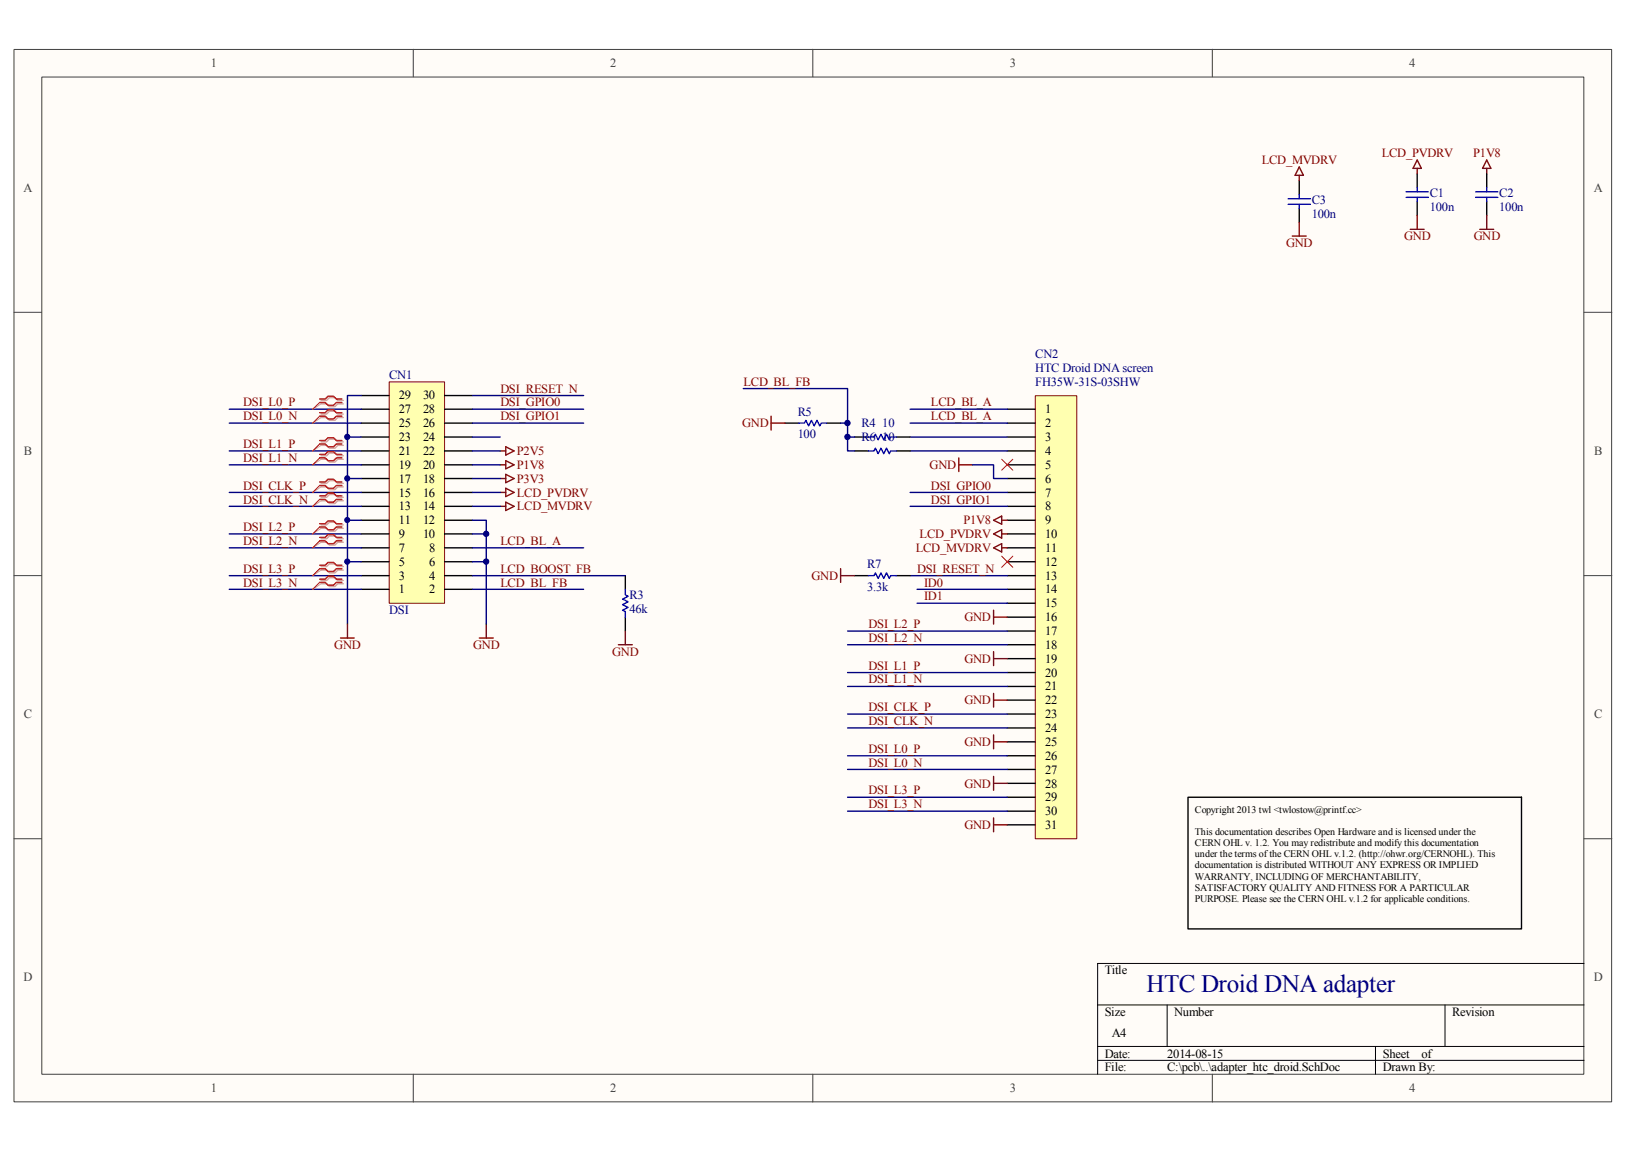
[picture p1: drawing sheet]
<svg xmlns="http://www.w3.org/2000/svg" width="297mm" height="210mm" viewBox="0 0 297 210" stroke-linecap="round" stroke-linejoin="round" font-family="sans-serif">
<path d="M2.6 9.1h291.8v192.1h-291.8z" fill="#fffcf8"/>
<path d="M2.6 9h291.8v192.2h-291.8z" fill="none" stroke="#404040" stroke-width=".18"/>
<path d="M7.7 14.1h281.6v182.1h-281.6z" fill="#fffcf8"/>
<g fill="none" stroke="#404040" stroke-width=".18">
<path d="M7.6 14.1h281.7v182.1h-281.7zM75.5 9v5M148.5 9v5M221.4 9v5M2.6 57h5M289.3 57h5.1M2.6 105.1h5M289.3 105.1h5.1M2.6 153.2h5M289.3 153.2h5.1M75.5 196.2v5.1M148.5 196.2v5.1"/>
<path d="M221.4 196.2v5.1"/>
</g>
<path d="M289.3 175.9h-88.8v20.3M200.5 183.5h88.8M200.5 191.1h88.8M200.5 193.6h88.8M213.2 183.5v7.6M251.2 191.1v5.1M263.9 183.5v7.6" fill="none" stroke="#000" stroke-width=".18"/>
<path d="M71.1 69.8h10.1v40.4h-10.1z" fill="#ffffb0"/>
<path d="M71.1 69.7h10.1v40.5h-10.1z" fill="none" stroke="#800000" stroke-width=".18"/>
<g fill="none" stroke="#000" stroke-width=".25">
<path d="M258.9 31.8v2.5M258.9 36.8v2.5M271.6 31.8v2.5M271.6 36.8v2.5M66 79.8h5M66 77.3h5M66 74.7h5M66 72.2h5M81.2 79.8h5.1M81.2 77.3h5.1M81.2 74.7h5.1M81.2 72.2h5.1"/>
<path d="M66 97.5h5M66 95h5M66 92.5h5M66 89.9h5M66 87.4h5M66 84.9h5M66 82.3h5M81.2 97.5h5.1M81.2 95h5.1M81.2 92.5h5.1M81.2 89.9h5.1M81.2 87.4h5.1"/>
<path d="M81.2 84.9h5.1M81.2 82.3h5.1M66 107.6h5M66 105.1h5M66 102.6h5M66 100h5M81.2 107.6h5.1M81.2 105.1h5.1M81.2 102.6h5.1M81.2 100h5.1M114.2 105.1v2.5M114.2 112.7v2.5"/>
<path d="M217 145.6h60.9v24h-60.9z"/>
</g>
<g fill="none" stroke="#000080" stroke-width=".25">
<path d="M41.9 74.7h24.1M41.9 77.3h24.1M63.5 79.8h2.5M66 72.2h-2.5v41.8M86.3 74.7h20.3M86.3 77.3h20.3M86.3 72.2h20.3M86.3 79.8h5.1M41.9 82.3h24.1M41.9 84.9h24.1M41.9 97.5h24.1M41.9 89.9h24.1"/>
<path d="M41.9 92.5h24.1M63.5 87.4h2.5M63.5 95h2.5M86.3 95h2.5v19M86.3 82.3h5.1M86.3 84.9h5.1M86.3 97.5h2.5M86.3 89.9h5.1M86.3 92.5h5.1M86.3 87.4h5.1M41.9 100h24.1M41.9 105.1h24.1"/>
<path d="M41.9 107.6h24.1M63.5 102.6h2.5M86.3 100h20.3M86.3 105.1h27.9M86.3 107.6h20.3M86.3 102.6h2.5"/>
</g>
<g fill="none" stroke="#800000" stroke-width=".25">
<path d="M258.9 30.7v1.1M258.9 39.3v2.6M258.9 29.2l.7 1.5h-1.5zM271.6 29.2l.7 1.5h-1.5zM271.6 30.7v1.1M271.6 39.3v2.6M257.6 41.9h2.5M270.3 41.9h2.5M91.4 82.3h1M91.4 84.9h1M91.4 87.4h1M91.4 89.9h1"/>
<path d="M91.4 92.5h1M92.4 81.6l1.5 .7-1.5 .8zM92.4 84.1l1.5 .8-1.5 .7zM92.4 86.6l1.5 .8-1.5 .7zM92.4 89.2l1.5 .7-1.5 .8zM92.4 91.7l1.5 .8-1.5 .7zM62.2 116.5h2.5M63.5 114v2.5M87.6 116.5h2.5M88.8 114v2.5M113 117.7h2.5M114.2 115.2v2.5"/>
</g>
<path d="M256.8 35h4.1M256.8 36h4.1M258.9 34.3v.7M258.9 36v.8M269.5 35h4.1M269.5 36h4.1M271.6 34.3v.7M271.6 36v.8M114.2 107.6v1l.5 .3-1 .5 1 .5-1 .5 1 .5-1 .5 .5 .3v1" fill="none" stroke="#00f" stroke-width=".25"/>
<g fill="none" stroke="#d0a19e" stroke-width=".25">
<path d="M58.6 73.1h1.1l.5-.5h1l.5 .5h1M58.6 73.8h1.1l.5 .5h1l.5-.5h1M58.6 75.6h1.1l.5-.5h1l.5 .5h1M58.6 76.3h1.1l.5 .5h1l.5-.5h1M58.6 80.7h1.1l.5-.5h1l.5 .5h1M58.6 81.3h1.1l.5 .5h1l.5-.5h1M58.6 83.2h1.1l.5-.5h1l.5 .5h1M58.6 83.9h1.1l.5 .5h1l.5-.5h1M58.6 88.3h1.1l.5-.5h1l.5 .5h1M58.6 88.9h1.1l.5 .5h1l.5-.5h1M58.6 90.8h1.1l.5-.5h1l.5 .5h1M58.6 91.4h1.1l.5 .6h1l.5-.6h1"/>
<path d="M58.6 95.8h1.1l.5-.4h1l.5 .4h1M58.6 96.5h1.1l.5 .5h1l.5-.5h1M58.6 98.4h1.1l.5-.5h1l.5 .5h1M58.6 99h1.1l.5 .5h1l.5-.5h1M58.6 103.5h1.1l.5-.5h1l.5 .5h1M58.6 104.1h1.1l.5 .5h1l.5-.5h1M58.6 106h1.1l.5-.5h1l.5 .5h1M58.6 106.6h1.1l.5 .5h1l.5-.5h1"/>
</g>
<path d="M58.6 73.8l-1.5 .9M58.6 76.3l-1.5 1M58.6 81.3l-1.5 1M58.6 83.9l-1.5 1M58.6 88.9l-1.5 1M58.6 91.4l-1.5 1.1M58.6 96.5l-1.5 1M58.6 99l-1.5 1M58.6 104.1l-1.5 1M58.6 106.6l-1.5 1" fill="none" stroke="#d0a19e" stroke-width=".18"/>
<g fill="none" stroke="#f00" stroke-width=".25">
<path d="M58.4 72.9h1l.5-.5h1l.5 .5h1.1M58.4 73.5h1l.5 .5h1l.5-.5h1.1M58.4 75.4h1l.5-.5h1l.5 .5h1.1M58.4 76h1l.5 .5h1l.5-.5h1.1M58.4 80.4h1l.5-.5h1l.5 .5h1.1M58.4 81.1h1l.5 .5h1l.5-.5h1.1M58.4 83h1l.5-.5h1l.5 .5h1.1M58.4 83.6h1l.5 .5h1l.5-.5h1.1M58.4 88h1l.5-.5h1l.5 .5h1.1M58.4 88.7h1l.5 .5h1l.5-.5h1.1M58.4 90.6h1l.5-.6h1l.5 .6h1.1M58.4 91.2h1l.5 .5h1l.5-.5h1.1"/>
<path d="M58.4 95.6h1l.5-.5h1l.5 .5h1.1M58.4 96.2h1l.5 .5h1l.5-.5h1.1M58.4 98.1h1l.5-.5h1l.5 .5h1.1M58.4 98.8h1l.5 .5h1l.5-.5h1.1M58.4 103.2h1l.5-.5h1l.5 .5h1.1M58.4 103.8h1l.5 .6h1l.5-.6h1.1M58.4 105.8h1l.5-.6h1l.5 .6h1.1M58.4 106.3h1l.5 .6h1l.5-.6h1.1"/>
</g>
<path d="M58.4 73.5l-1.3 1.2M58.4 76l-1.3 1.3M58.4 81.1l-1.3 1.2M58.4 83.6l-1.3 1.3M58.4 88.7l-1.3 1.2M58.4 91.2l-1.3 1.3M58.4 96.2l-1.3 1.3M58.4 98.8l-1.3 1.2M58.4 103.8l-1.3 1.3M58.4 106.3l-1.3 1.3" fill="none" stroke="#f00" stroke-width=".18"/>
<path d="M189.1 72.3h7.6v80.9h-7.6z" fill="#ffffb0"/>
<path d="M189.1 72.3h7.6v80.9h-7.6z" fill="none" stroke="#800000" stroke-width=".18"/>
<g fill="none" stroke="#000" stroke-width=".25">
<path d="M237.3 33v2.5M237.3 38.1v2.5M143.4 77.3h2.5M151 77.3h2.5M156.1 79.8h2.5M163.7 79.8h2.5M184 74.7h5.1M184 77.3h5.1M184 79.8h5.1M156.1 82.3h2.5M163.7 82.3h2.5M184 82.3h5.1"/>
<path d="M184 84.9h5.1M184 87.4h5.1M184 89.9h5.1M184 92.5h5.1M184 95h5.1M184 97.5h5.1M156.1 105.1h2.5M163.7 105.1h2.5M184 100h5.1M184 102.6h5.1M184 105.1h5.1M184 107.6h5.1"/>
<path d="M184 110.2h5.1M184 112.7h5.1M184 115.2h5.1M184 117.7h5.1M184 120.3h5.1M184 122.8h5.1M184 125.4h5.1M184 127.9h5.1M184 130.4h5.1M184 132.9h5.1M184 135.5h5.1M184 138h5.1"/>
<path d="M184 140.5h5.1M184 143h5.1M184 145.6h5.1M184 148.1h5.1M184 150.6h5.1"/>
</g>
<g fill="none" stroke="#000080" stroke-width=".25">
<path d="M135.8 71h19v6.3h-1.3M154.8 77.3v2.5M156.1 79.8h-1.3v2.5h1.3M166.2 74.7h17.8M166.2 79.8h17.8M166.2 77.3h17.8M166.2 82.3h17.8M166.2 89.9h17.8M166.2 92.5h17.8M177.7 84.9h3.8v2.5h2.5M154.8 115.2h29.2M154.8 117.7h29.2"/>
<path d="M166.2 105.1h17.8M167.5 107.6h16.5M167.5 110.2h16.5M154.8 122.8h29.2M154.8 125.4h29.2M154.8 130.4h29.2M154.8 132.9h29.2M154.8 138h29.2M154.8 140.5h29.2M154.8 145.6h29.2M154.8 148.1h29.2"/>
</g>
<path d="M235.3 36.3h4M235.3 37.3h4M237.3 35.5v.8M237.3 37.3v.8M145.9 77.3h1l.3-.5 .5 1 .5-1 .5 1 .5-1 .5 1 .3-.5h1M158.6 79.8h1l.3-.5 .5 1 .5-1 .5 1 .5-1 .5 1 .3-.5h1M158.6 82.3h1l.3-.5 .5 1.1 .5-1.1 .5 1.1 .5-1.1 .5 1.1 .3-.6h1M158.6 105.1h1l.3-.5 .5 1 .5-1 .5 1 .5-1 .5 1 .3-.5h1" fill="none" stroke="#00f" stroke-width=".25"/>
<g fill="none" stroke="#800000" stroke-width=".25">
<path d="M237.3 32v1M237.3 30.5l.8 1.5h-1.5zM236 43.1h2.6M237.3 40.6v2.5M140.8 76v2.5M140.8 77.3h2.6M175.1 83.6v2.5M175.1 84.9h2.6M181.5 95l1.5-.8v1.5zM181.5 97.5l1.5-.8v1.6zM183 95h1M183 97.5h1"/>
<path d="M153.5 103.8v2.5M153.5 105.1h2.6M181.5 100l1.5-.7v1.5zM181.5 111.4v2.6M181.5 119v2.5M181.5 112.7h2.5M183 100h1M181.5 126.6v2.5M181.5 134.2v2.5M181.5 120.3h2.5M181.5 127.9h2.5M181.5 135.5h2.5"/>
<path d="M181.5 141.8v2.5M181.5 149.4v2.5M181.5 143h2.5M181.5 150.6h2.5"/>
</g>
<path d="M183 83.9l2 2M185 83.9l-2 2M183 101.6l2 2M185 101.6l-2 2" fill="none" stroke="#f00" stroke-width=".18"/>
<circle cx="63.4" cy="102.6" r=".47" fill="#000080"/>
<circle cx="63.4" cy="102.6" r=".47" fill="none" stroke="#000080" stroke-width=".18"/>
<circle cx="63.4" cy="95" r=".46" fill="#000080"/>
<circle cx="63.4" cy="95" r=".46" fill="none" stroke="#000080" stroke-width=".18"/>
<circle cx="63.4" cy="87.4" r=".48" fill="#000080"/>
<circle cx="63.4" cy="87.4" r=".48" fill="none" stroke="#000080" stroke-width=".18"/>
<circle cx="63.4" cy="79.8" r=".48" fill="#000080"/>
<circle cx="63.4" cy="79.8" r=".48" fill="none" stroke="#000080" stroke-width=".18"/>
<circle cx="88.8" cy="102.6" r=".49" fill="#000080"/>
<circle cx="88.8" cy="102.6" r=".49" fill="none" stroke="#000080" stroke-width=".18"/>
<circle cx="88.8" cy="97.5" r=".49" fill="#000080"/>
<circle cx="88.8" cy="97.5" r=".49" fill="none" stroke="#000080" stroke-width=".18"/>
<circle cx="154.8" cy="79.8" r=".49" fill="#000080"/>
<circle cx="154.8" cy="79.8" r=".49" fill="none" stroke="#000080" stroke-width=".18"/>
<circle cx="154.8" cy="77.2" r=".49" fill="#000080"/>
<circle cx="154.8" cy="77.2" r=".49" fill="none" stroke="#000080" stroke-width=".18"/>
<text font-size="4.6" fill="#000080" x="209.4" y="181.2">HTC Droid DNA adapter</text>
<g font-size="2.3" fill="#404040">
<text x="38.5" y="12.2">1</text>
<text x="111.5" y="12.2">2</text>
<text x="184.4" y="12.2">3</text>
<text x="257.4" y="12.2">4</text>
<text x="4.3" y="35">A</text>
<text x="291.1" y="35">A</text>
<text x="4.4" y="83.1">B</text>
<text x="291.2" y="83.1">B</text>
<text x="4.4" y="131.2">C</text>
<text x="291.2" y="131.2">C</text>
<text x="4.3" y="179.2">D</text>
<text x="291.1" y="179.2">D</text>
<text x="38.5" y="199.4">1</text>
<text x="111.5" y="199.4">2</text>
<text x="184.4" y="199.4">3</text>
<text x="257.4" y="199.4">4</text>
</g>
<g font-size="2.3" fill="#800000">
<text x="230.5" y="29.9">LCD_MVDRV</text>
<text x="252.4" y="28.7">LCD_PVDRV</text>
<text x="269.1" y="28.7">P1V8</text>
<text x="234.9" y="45.1">GND</text>
<text x="256.5" y="43.9">GND</text>
<text x="269.2" y="43.9">GND</text>
<text x="91.4" y="71.7">DSI_RESET_N</text>
<text x="135.8" y="70.5">LCD_BL_FB</text>
<text x="44.4" y="74.2">DSI_L0_P</text>
<text x="44.4" y="76.8">DSI_L0_N</text>
<text x="91.4" y="74.2">DSI_GPIO0</text>
<text x="91.4" y="76.8">DSI_GPIO1</text>
<text x="170.1" y="74.2">LCD_BL_A</text>
<text x="170.1" y="76.8">LCD_BL_A</text>
<text x="44.4" y="81.8">DSI_L1_P</text>
<text x="94.4" y="83.1">P2V5</text>
<text x="135.6" y="78">GND</text>
<text x="44.4" y="84.3">DSI_L1_N</text>
<text x="44.4" y="89.4">DSI_CLK_P</text>
<text x="94.4" y="85.6">P1V8</text>
<text x="94.4" y="88.1">P3V3</text>
<text x="169.8" y="85.6">GND</text>
<text x="170.1" y="89.4">DSI_GPIO0</text>
<text x="44.4" y="92">DSI_CLK_N</text>
<text x="94.4" y="90.7">LCD_PVDRV</text>
<text x="94.4" y="93.2">LCD_MVDRV</text>
<text x="170.1" y="92">DSI_GPIO1</text>
<text x="176" y="95.7">P1V8</text>
<text x="44.4" y="97">DSI_L2_P</text>
<text x="44.4" y="99.5">DSI_L2_N</text>
<text x="91.4" y="99.5">LCD_BL_A</text>
<text x="167.3" y="100.8">LCD_MVDRV</text>
<text x="168" y="98.3">LCD_PVDRV</text>
<text x="44.4" y="104.6">DSI_L3_P</text>
<text x="44.4" y="107.1">DSI_L3_N</text>
<text x="91.4" y="104.6">LCD_BOOST_FB</text>
<text x="91.4" y="107.1">LCD_BL_FB</text>
<text x="148.3" y="105.8">GND</text>
<text x="167.5" y="104.6">DSI_RESET_N</text>
<text x="168.8" y="107.1">ID0</text>
<text x="168.8" y="109.6">ID1</text>
<text x="176.1" y="113.5">GND</text>
<text x="61.1" y="118.5">GND</text>
<text x="86.5" y="118.5">GND</text>
<text x="111.8" y="119.8">GND</text>
<text x="158.6" y="114.7">DSI_L2_P</text>
<text x="158.6" y="117.2">DSI_L2_N</text>
<text x="158.6" y="122.3">DSI_L1_P</text>
<text x="158.6" y="124.8">DSI_L1_N</text>
<text x="176.1" y="121">GND</text>
<text x="158.6" y="129.9">DSI_CLK_P</text>
<text x="176.1" y="128.6">GND</text>
<text x="158.6" y="132.4">DSI_CLK_N</text>
<text x="158.6" y="137.5">DSI_L0_P</text>
<text x="176.1" y="136.2">GND</text>
<text x="158.6" y="140">DSI_L0_N</text>
<text x="176.1" y="143.8">GND</text>
<text x="158.6" y="145.1">DSI_L3_P</text>
<text x="158.6" y="147.6">DSI_L3_N</text>
<text x="176.1" y="151.4">GND</text>
</g>
<g font-size="2.3" fill="#000080">
<text x="239.6" y="39.8">100n</text>
<text x="239.6" y="37.3">C3</text>
<text x="261.2" y="38.6">100n</text>
<text x="261.2" y="36">C1</text>
<text x="273.8" y="38.6">100n</text>
<text x="273.8" y="36">C2</text>
<text x="189.1" y="65.4">CN2</text>
<text x="71.1" y="69.2">CN1</text>
<text x="189.1" y="70.5">FH35W-31S-03SHW</text>
<text x="189.1" y="67.9">HTC Droid DNA screen</text>
<text x="145.7" y="76">R5</text>
<text x="145.7" y="80.1">100</text>
<text x="157.4" y="78">R4</text>
<text x="157.4" y="80.6">R6</text>
<text x="161.2" y="80.6">10</text>
<text x="161.2" y="78">10</text>
<text x="158.4" y="107.9">3.3k</text>
<text x="158.4" y="103.8">R7</text>
<text x="71.1" y="112.2">DSI</text>
<text x="115" y="111.9">46k</text>
<text x="115" y="109.4">R3</text>
</g>
<g font-size="2.3">
<text x="72.9" y="75.5">27</text>
<text x="72.9" y="72.9">29</text>
<text x="77.3" y="75.5">28</text>
<text x="77.3" y="72.9">30</text>
<text x="190.9" y="75.5">1</text>
<text x="72.9" y="83.1">21</text>
<text x="72.9" y="80.6">23</text>
<text x="72.9" y="78">25</text>
<text x="77.3" y="83.1">22</text>
<text x="77.3" y="80.6">24</text>
<text x="77.3" y="78">26</text>
<text x="190.9" y="78">2</text>
<text x="190.9" y="80.6">3</text>
<text x="190.9" y="83.1">4</text>
<text x="72.9" y="88.1">17</text>
<text x="72.9" y="85.6">19</text>
<text x="77.3" y="88.1">18</text>
<text x="77.3" y="85.6">20</text>
<text x="190.9" y="85.6">5</text>
<text x="190.9" y="88.1">6</text>
<text x="72.9" y="95.7">11</text>
<text x="72.9" y="93.2">13</text>
<text x="72.9" y="90.7">15</text>
<text x="77.3" y="95.7">12</text>
<text x="77.3" y="93.2">14</text>
<text x="77.3" y="90.7">16</text>
<text x="190.9" y="90.7">7</text>
<text x="190.9" y="93.2">8</text>
<text x="190.9" y="95.7">9</text>
<text x="72.9" y="100.8">7</text>
<text x="72.9" y="98.3">9</text>
<text x="77.3" y="98.3">10</text>
<text x="78.4" y="100.8">8</text>
<text x="190.9" y="98.3">10</text>
<text x="190.9" y="100.8">11</text>
<text x="72.9" y="105.8">3</text>
<text x="72.9" y="103.3">5</text>
<text x="78.4" y="105.8">4</text>
<text x="78.4" y="103.3">6</text>
<text x="190.9" y="103.3">12</text>
<text x="190.9" y="105.8">13</text>
<text x="72.9" y="108.4">1</text>
<text x="78.4" y="108.4">2</text>
<text x="190.9" y="108.4">14</text>
<text x="190.9" y="110.9">15</text>
<text x="190.9" y="113.5">16</text>
<text x="190.9" y="116">17</text>
<text x="190.9" y="118.5">18</text>
<text x="190.9" y="121">19</text>
<text x="190.9" y="123.6">20</text>
<text x="190.9" y="126.1">21</text>
<text x="190.9" y="128.6">22</text>
<text x="190.9" y="131.2">23</text>
<text x="190.9" y="133.7">24</text>
<text x="190.9" y="136.2">25</text>
<text x="190.9" y="138.7">26</text>
<text x="190.9" y="141.3">27</text>
<text x="190.9" y="143.8">28</text>
<text x="190.9" y="146.3">29</text>
<text x="190.9" y="148.8">30</text>
<text x="190.9" y="151.4">31</text>
<text x="201.8" y="177.9">Title</text>
<text x="201.8" y="185.5">Size</text>
<text x="214.5" y="185.5">Number</text>
<text x="265.3" y="185.5">Revision</text>
<text x="203.1" y="189.3">A4</text>
<text x="201.8" y="193.1">Date:</text>
<text x="201.8" y="195.7">File:</text>
<text x="213.2" y="193.1">2014-08-15</text>
<text x="213.2" y="195.7">C:\pcb\..\adapter_htc_droid.SchDoc</text>
<text x="252.6" y="193.1">Sheet</text>
<text x="252.6" y="195.7">Drawn By:</text>
<text x="259.6" y="193.1">of</text>
</g>
<g font-size="1.8">
<text x="218.3" y="148.5">Copyright 2013 twl &lt;twlostow@printf.cc&gt;</text>
<text x="218.3" y="152.5">This documentation describes Open Hardware and is licensed under the</text>
<text x="218.3" y="154.6">CERN OHL v. 1.2. You may redistribute and modify this documentation</text>
<text x="218.3" y="156.6">under the terms of the CERN OHL v.1.2. (http://ohwr.org/CERNOHL). This</text>
<text x="218.3" y="158.6">documentation is distributed WITHOUT ANY EXPRESS OR IMPLIED</text>
<text x="218.3" y="160.6">WARRANTY, INCLUDING OF MERCHANTABILITY,</text>
<text x="218.3" y="162.6">SATISFACTORY QUALITY AND FITNESS FOR A PARTICULAR</text>
<text x="218.3" y="164.7">PURPOSE. Please see the CERN OHL v.1.2 for applicable conditions.</text>
</g>
</svg>
